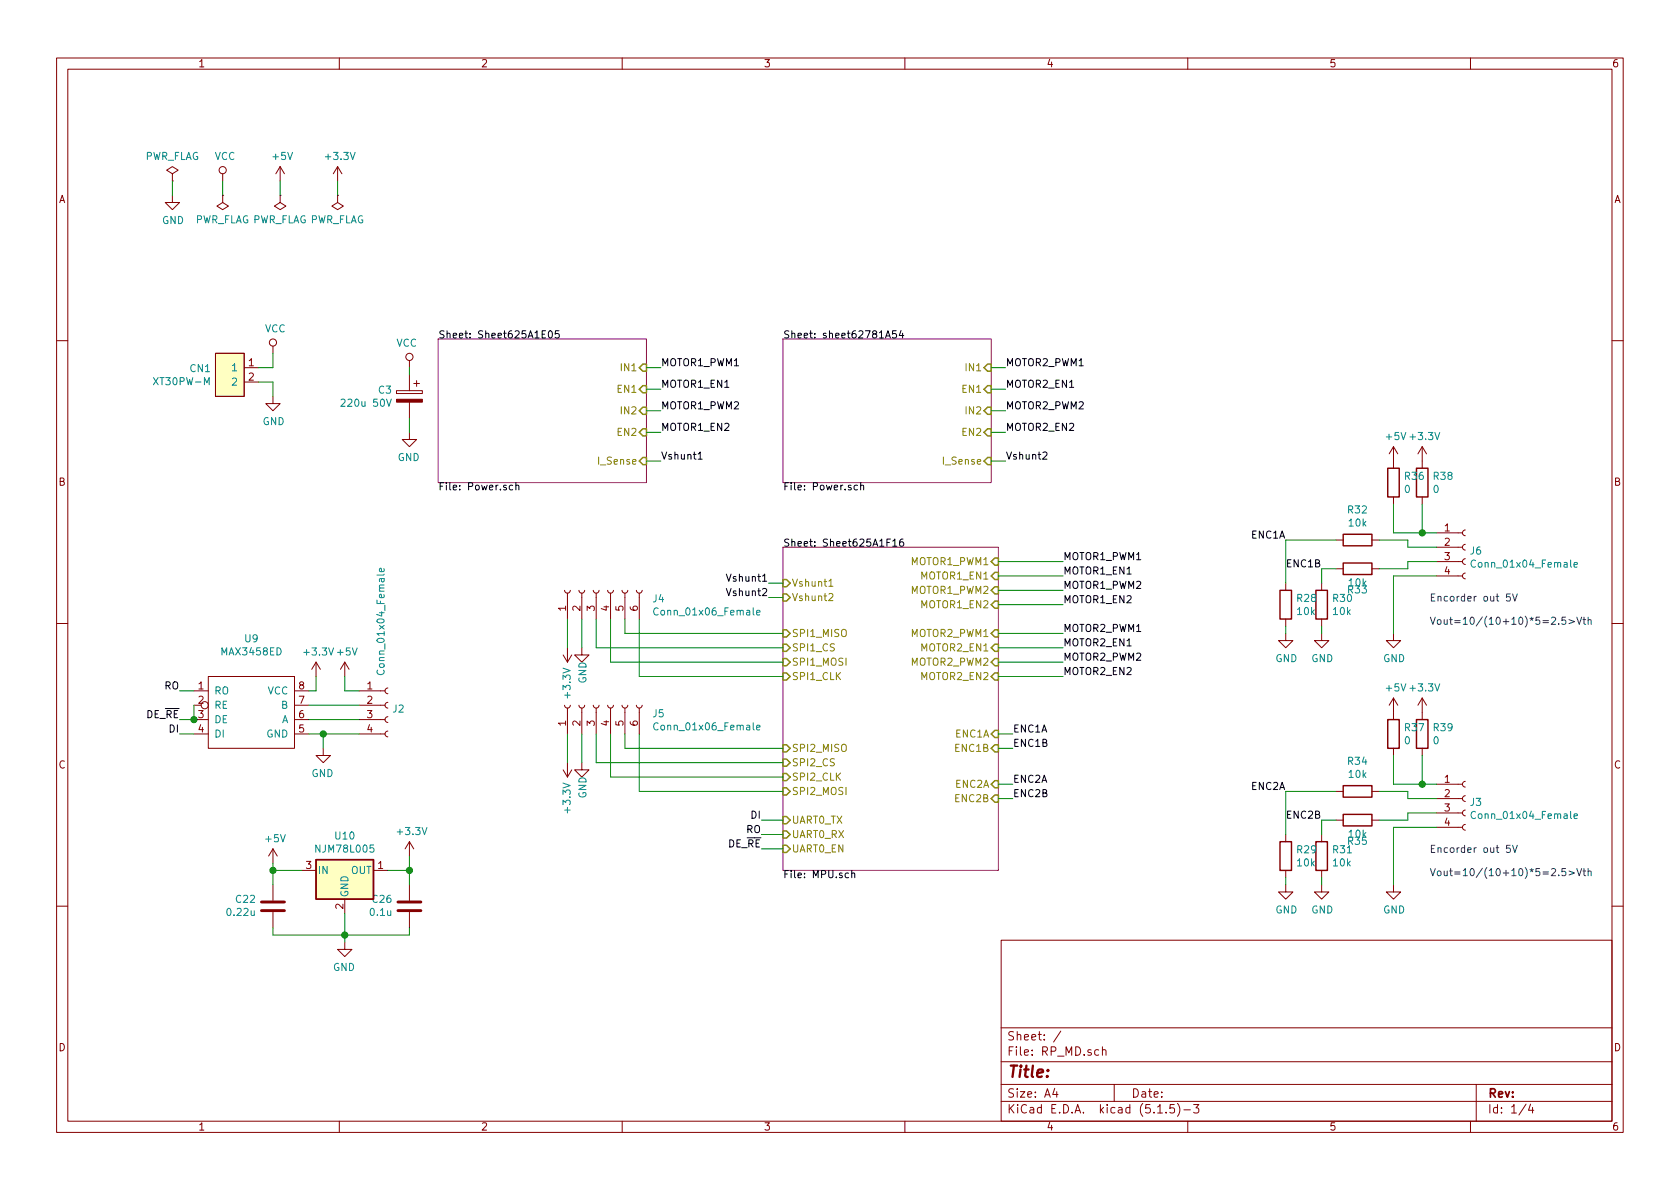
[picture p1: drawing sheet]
<svg xmlns="http://www.w3.org/2000/svg" width="297mm" height="210mm" viewBox="0 0 297 210" stroke-linecap="round" stroke-linejoin="round" font-family="sans-serif">
<g fill="none" stroke="#840000" stroke-width=".18">
<path d="M10 10.3h277v189.9h-277zM12 12.2h273v186.1h-273zM60 10.3v1.9M110 10.3v1.9M160 10.3v1.9M210 10.3v1.9M260 10.3v1.9M30.5 30.7l1-.6-1-.6-1 .6 1 .6v1.3M30.5 32h.1M30.5 34.5v1.3h1.2l-1.2 1.3-1.3-1.3h1.3M39.4 34.5v1.3l1 .6-1 .7-1-.7 1-.6M39.4 34.5h.1"/>
<path d="M39.4 30.7v1.3M49.5 34.5v1.3l1 .6-1 .7-1-.7 1-.6M49.5 34.5h.1M49.5 29.5l-.7 1.2M49.5 29.5v2.5M49.5 29.5l.8 1.2M59.7 34.5v1.3l1 .6-1 .7-1-.7 1-.6M59.7 34.5h.1M59.7 29.5l-.8 1.2M59.7 29.5v2.5M59.7 29.5l.8 1.2M10 60.2h2"/>
<path d="M38.1 62.5h5.1v7.6h-5.1zM43.2 65h2.5M43.2 67.6h2.5M48.3 70.1v1.3h1.2l-1.2 1.2-1.3-1.2h1.3M48.3 61.2v1.3M70.1 69.1h4.6v.5h-4.6zM72.4 76.4v1.3h-1.3l1.3 1.3 1.3-1.3h-1.3M72.4 63.7v1.3M72.4 66.3v2.8M72.4 71.1v2.8M73.2 67.8h1M73.7 67.3v1"/>
<path d="M246.4 79v3.8M246.4 79l-.8 1.3M246.4 79l.7 1.3M251.5 79l-.8 1.3M251.5 79v3.8M251.5 79l.7 1.3M285 60.2h2M236.2 95.5h1.3M242.6 95.5h1.2M246.4 87.9v1.2M251.5 87.9v1.2M254 99.3h4.6"/>
<path d="M254 96.8h4.6M254 94.2h4.6M259.1 98.8l-.3 .1-.2 .3 .1 .4 .4 .2M259.1 96.3l-.3 .1-.2 .3 .1 .4 .4 .2M259.1 93.7l-.3 .1-.2 .4 .1 .3 .4 .2M10 110.3h2M36.8 119.6h15.3v12.7h-15.3zM55.9 117.1l-.8 1.3M55.9 117.1v2.5M55.9 117.1l.7 1.3M61 117.1l-.8 1.3M61 117.1v2.5"/>
<path d="M61 117.1l.7 1.3M99.6 115.8l.7 1.3M99.8 104.4l.1 .3 .4 .2 .3-.1 .2-.4M100.3 104.9v4.6M100.3 114.5v2.6M101.1 115.8l-.8 1.3M102.4 104.4l.1 .3 .3 .2 .4-.1 .2-.4M102.9 114.5v1.3h1.2l-1.2 1.3-1.3-1.3h1.3M102.9 104.9v4.6M104.9 104.4l.1 .3 .3 .2 .4-.1 .2-.4M105.4 104.9v4.6M107.4 104.4l.1 .3 .4 .2 .4-.1 .2-.4"/>
<path d="M107.9 104.9v4.6M110 104.4l.1 .3 .3 .2 .4-.1 .2-.4M110.5 104.9v4.6M112.5 104.4l.1 .3 .4 .2 .3-.1 .2-.4M113 104.9v4.6M227.3 112v1.3h1.3l-1.3 1.2-1.2-1.2h1.2M227.3 103.1v1.3M227.3 109.5v1.2M233.7 112v1.3h1.2l-1.2 1.2-1.3-1.2h1.3M233.7 103.1v1.3M233.7 109.5v1.2M236.2 100.6h1.3"/>
<path d="M242.6 100.6h1.2M246.4 112v1.3h1.2l-1.2 1.2-1.3-1.2h1.3M254 101.8h4.6M259.1 101.3l-.3 .1-.2 .4 .1 .4 .4 .2M285 110.3h2M34.3 122.2h2.5M34.3 124.7h1.3M34.3 127.2h2.5M34.3 129.8h2.5M52.1 122.2h2.5M52.1 124.7h2.5M52.1 127.2h2.5"/>
<path d="M52.1 129.8h2.5M57.1 132.3v1.3h-1.2l1.2 1.3 1.3-1.3h-1.3M63.5 122.2h4.6M63.5 124.7h4.6M63.5 127.2h4.6M63.5 129.8h4.6M68.6 129.3l-.3 .1-.2 .3 .1 .4 .4 .2M68.6 126.7l-.3 .1-.2 .4 .1 .4 .4 .2M68.6 124.2l-.3 .1-.2 .3 .1 .4 .4 .2M68.6 121.7l-.3 .1-.2 .3 .1 .4 .4 .2M99.6 136.1l.7 1.3M99.8 124.7l.1 .3 .4 .2 .3-.1 .2-.4"/>
<path d="M100.3 125.2v4.6M100.3 134.9v2.5M101.1 136.1l-.8 1.3M102.4 124.7l.1 .3 .3 .2 .4-.1 .2-.4M102.9 134.9v1.2h1.2l-1.2 1.3-1.3-1.3h1.3M102.9 125.2v4.6M104.9 124.7l.1 .3 .3 .2 .4-.1 .2-.4M105.4 125.2v4.6M107.4 124.7l.1 .3 .4 .2 .4-.1 .2-.4M107.9 125.2v4.6M110 124.7l.1 .3 .3 .2 .4-.1 .2-.4M110.5 125.2v4.6"/>
<path d="M112.5 124.7l.1 .3 .4 .2 .3-.1 .2-.4M113 125.2v4.6M236.2 139.9h1.3M242.6 139.9h1.2M246.4 123.4v3.8M246.4 132.3v1.3M246.4 123.4l-.8 1.3M246.4 123.4l.7 1.3M251.5 123.4v3.8M251.5 132.3v1.3M251.5 123.4l-.8 1.3M251.5 123.4l.7 1.3"/>
<path d="M254 138.7h4.6M259.1 138.2l-.3 .1-.2 .3 .1 .4 .4 .2M48.3 150.1v2.5M48.3 156.5v2.8M48.3 150.1l-.8 1.3M48.3 150.1l.7 1.3M53.3 153.9h2.6M61 159v2.5M66 153.9h2.6M72.4 148.8v2.6M72.4 156.5v2.8M72.4 148.8l-.8 1.3"/>
<path d="M72.4 148.8l.8 1.3M227.3 156.5v1.2h1.3l-1.3 1.3-1.2-1.3h1.2M227.3 147.6v1.2M227.3 153.9v1.3M233.7 156.5v1.2h1.2l-1.2 1.3-1.3-1.3h1.3M233.7 147.6v1.2M233.7 153.9v1.3M236.2 145h1.3M242.6 145h1.2M246.4 156.5v1.2h1.2l-1.2 1.3-1.3-1.3h1.3M254 146.3h4.6M254 143.8h4.6"/>
<path d="M254 141.2h4.6M259.1 145.8l-.3 .1-.2 .3 .1 .4 .4 .2M259.1 143.3l-.3 .1-.2 .3 .1 .4 .4 .2M259.1 140.7l-.3 .1-.2 .3 .1 .4 .4 .2M10 160.2h2M48.3 161.3v2.8M61 166.6v1.3h-1.3l1.3 1.3 1.2-1.3h-1.2M72.4 161.3v2.8M177 166.3h108v32h-108zM285 160.2h2M60 198.3v1.9M110 198.3v1.9"/>
<path d="M160 198.3v1.9M177 194.8h108M177 191.8h108M177 187.8h108M177 181.8h108M186.5 192.5l-.4 1h1M186.8 193v1M187.6 182.3l-1.3 2M194.3 185.7l-.5-.1-.3 .3 .1 .6 .2 .1 .5-.1M194.9 185.7h.1a.37 .37 0 0 1 .6 .1v.8M194.9 185.1v1.5M197 191.8v3"/>
<path d="M204.7 196.8h.8M206.2 196.7v.1M207.6 195.3h-.7l-.1 .7 .2-.1 .5 .1 .2 .2-.1 .5-.2 .1-.6-.1M208.2 195.1a1.71 1.71 0 0 1 0 2.3M209.3 196.3h1.2M210 198.3v1.9M211 195.3h1l-.5 .6 .4 .1v.7l-.2 .1-.7-.1M260 198.3v1.9M261 191.8v6.5M269.8 195.2l-1.2 2M270.6 195.2l-.3 1.1h.9M271 195.8v1"/>
<circle cx="39.4" cy="30.1" r=".63"/>
<circle cx="48.3" cy="60.6" r=".63"/>
<circle cx="72.4" cy="63.1" r=".63"/>
<circle cx="36.2" cy="124.7" r=".63"/>
</g>
<path d="M77.5 59.9h36.8v25.4h-36.8zM138.4 59.9h36.9v25.4h-36.9zM138.4 96.8h38.1v57.1h-38.1z" fill="none" stroke="#840084" stroke-width=".18"/>
<g fill="none" stroke="#000" stroke-width=".18">
<path d="M97.1 58.6l.2-.1a.69 .69 0 0 1 .4 .6 .69 .69 0 0 1-.4 .7 .83 .83 0 0 1-.2-1.2zM98.8 58.5h-.6l-.1 .6 .2-.1 .5 .1v.5l-.2 .2-.5-.2M156.6 59.8l.4-1.3 .4 1.3M156.7 59.4h.6M158.4 58.5h-.6v.6l.5-.1 .2 .2v.3l-.2 .3-.5-.2M159.3 58.4l-.3 .9h.8M159.6 58.9v.9M90.7 85.8h-.4l-.3 .2 .2 .6h.5M91.2 85.9l.2-.1h.3v.8M91.2 85.4v1.2M123.4 80.3l.4-.4v1.3M123.4 81.2h.8"/>
<path d="M151.6 85.8h-.3l-.3 .2 .1 .6h.5M152.2 85.9l.1-.1h.4v.8M152.2 85.4v1.2M157.4 95.3h-.6v1.3M157.8 95.7l.4-.4v1.3M157.8 96.6h.8M159.7 95.3l-.5 .1-.1 .5v.6l.2 .1 .4-.1 .1-.1-.1-.5-.4-.1-.2 .3M184.4 80.1l.5-.2 .2 .4v.2l-.8 .7h.8M150 154.4h-.3l-.3 .2 .2 .6h.4M150.6 154.5l.2-.1h.3v.8M150.6 153.9v1.3"/>
</g>
<path d="M146.6 102.8l.3-.4v1.3M146.6 105.1l.4-.2 .3 .4-.1 .2-.7 .7h.8M146.6 103.7h.7" fill="none" stroke="#848400" stroke-width=".18"/>
<g fill="none" stroke="#848400" stroke-width=".25">
<path d="M113.7 64.4h.6v1.3h-.6l-.7-.7zM113.7 68.2h.6v1.3h-.6l-.7-.7zM113.7 72h.6v1.3h-.6l-.7-.7zM113.7 75.8h.6v1.3h-.6l-.7-.7zM174.6 64.4h.7v1.3h-.7l-.6-.7zM174.6 68.2h.7v1.3h-.7l-.6-.7zM174.6 72h.7v1.3h-.7l-.6-.7zM174.6 75.8h.7v1.3h-.7l-.6-.7zM113.7 80.9h.6v1.3h-.6l-.7-.7zM174.6 80.9h.7v1.3h-.7l-.6-.7zM175.9 98.7h.6v1.2h-.6l-.6-.6zM138.4 102.5h.7l.6 .6-.6 .7h-.7z"/>
<path d="M138.4 105h.7l.6 .7-.6 .6h-.7zM138.4 111.4h.7l.6 .6-.6 .6h-.7zM138.4 113.9h.7l.6 .6-.6 .7h-.7zM138.4 116.5h.7l.6 .6-.6 .6h-.7zM138.4 119h.7l.6 .6-.6 .7h-.7zM175.3 101.8l.6-.6h.6v1.3h-.6zM175.3 114.5l.6-.6h.6v1.3h-.6zM175.3 106.9l.6-.6h.6v1.3h-.6zM175.3 117.1l.6-.6h.6v1.2h-.6zM175.9 111.4h.6v1.2h-.6l-.6-.6zM175.9 103.8h.6v1.2h-.6l-.6-.6zM175.9 119h.6v1.3h-.6l-.6-.7z"/>
<path d="M138.4 131.7h.7l.6 .6-.6 .7h-.7zM138.4 134.2h.7l.6 .7-.6 .6h-.7zM138.4 136.8h.7l.6 .6-.6 .6h-.7zM138.4 139.3h.7l.6 .6-.6 .7h-.7zM175.3 129.8l.6-.6h.6v1.2h-.6zM175.9 131.7h.6v1.3h-.6l-.6-.7zM175.9 138h.6v1.3h-.6l-.6-.6zM138.4 144.4h.7l.6 .6-.6 .7h-.7zM138.4 146.9h.7l.6 .7-.6 .6h-.7zM138.4 149.5h.7l.6 .6-.6 .6h-.7zM175.3 141.2l.6-.6h.6v1.3h-.6z"/>
</g>
<path d="M70.1 70.6h4.6v.5h-4.6z" fill="#840000" stroke="#840000" stroke-width=".18"/>
<path d="M60.3 70.7l.5-.1 .2 .3v.2l-.8 .8h.8M68.4 70.6l.4 1.3 .4-1.3M260.9 99.2a.6 .6 0 0 0-.8 .4 .6 .6 0 0 0 .6 .7l.2-.1M278.3 99.9l.6-.1-.1-.3h-.3l-.2 .1 .1 .6h.4M66.8 118.5a.6 .6 0 0 0 .4 .8 .6 .6 0 0 0 .7-.6l-.1-.2M67.9 100.6v.3l-.2 .2-.6-.1v-.4l.3-.1 .1 .6M116.4 107.6a.6 .6 0 0 0-.9 .4 .6 .6 0 0 0 .6 .8l.3-.2M133.8 108.3l.6-.1-.1-.2-.3-.1-.2 .2v.6h.5M116.4 127.9a.6 .6 0 0 0-.9 .5 .6 .6 0 0 0 .6 .7l.3-.1M133.8 128.6l.6-.1-.1-.2-.3-.1-.2 .2v.6h.5M260.9 143.6a.6 .6 0 0 0-.8 .4 .6 .6 0 0 0 .6 .7l.2-.1M278.3 144.3l.6-.1-.1-.2-.3-.1-.2 .2 .1 .6h.4" fill="none" stroke="#008484" stroke-width=".18"/>
<g fill="none" stroke="#840000" stroke-width=".25">
<path d="M237.5 99.6h5.1v2h-5.1zM237.5 94.5h5.1v2h-5.1zM245.4 82.8h2v5.1h-2zM250.4 82.8h2.1v5.1h-2.1zM226.3 104.4h2v5.1h-2zM232.7 104.4h2v5.1h-2zM237.5 138.9h5.1v2.1h-5.1zM245.4 127.2h2v5.1h-2zM250.4 127.2h2.1v5.1h-2.1zM55.9 152h10.1v7h-10.1zM226.3 148.8h2v5.1h-2zM232.7 148.8h2v5.1h-2z"/>
<path d="M237.5 144h5.1v2h-5.1z"/>
</g>
<path d="M46.2 159.5h4.1M70.4 159.5h4M46.2 161h4.1M70.4 161h4" fill="none" stroke="#840000" stroke-width=".51"/>
<g fill="#ffffc2" stroke="#ffffc2" stroke-width=".18">
<path d="M38.1 62.5h5.1v7.6h-5.1z"/>
<path d="M55.9 152h10.1v7h-10.1z"/>
</g>
<g fill="none" stroke="#008400" stroke-width=".18">
<path d="M30.5 32v2.5M39.4 32v2.5M49.5 32v2.5M59.7 32v2.5M45.7 67.6h2.6v2.5M48.3 62.5v2.5h-2.6M72.4 65v1.3M72.4 73.9v2.5M114.3 65h2.5M114.3 68.8h2.5M114.3 72.6h2.5M114.3 76.4h2.5"/>
<path d="M175.3 65h2.5M175.3 68.8h2.5M175.3 72.6h2.5M175.3 76.4h2.5M114.3 81.5h2.5M175.3 81.5h2.5M176.5 99.3h11.5M236.2 95.5h-8.9v7.6M243.8 95.5h5.1v1.3h5.1M246.4 89.1v5.1h7.6M251.5 89.1v5.1M254 99.3h-5.1v1.3h-5.1"/>
<path d="M55.9 119.6v2.6h-1.3M61 119.6v2.6h2.5M100.3 109.5v5M102.9 109.5v5M105.4 109.5v5h33M107.9 109.5v7.6h30.5M110.5 109.5v2.5h27.9M113 109.5v10.1h25.4M135.9 105.7h2.5M135.9 103.1h2.5M176.5 101.8h11.5M176.5 119.6h11.5"/>
<path d="M176.5 112h11.5M176.5 114.5h11.5M176.5 104.4h11.5M176.5 106.9h11.5M176.5 117.1h11.5M227.3 110.7v1.3M233.7 110.7v1.3M236.2 100.6h-2.5v2.5M254 101.8h-7.6v10.2M31.7 122.2h2.6M31.7 129.8h2.6M34.3 124.7v2.5h-2.6"/>
<path d="M54.6 129.8h8.9M54.6 127.2h8.9M54.6 124.7h8.9M57.1 129.8v2.5M100.3 129.8v5.1M102.9 129.8v5.1M105.4 129.8v5.1h33M107.9 129.8v7.6h30.5M110.5 129.8v2.5h27.9M113 129.8v10.1h25.4M176.5 138.7h2.6M176.5 129.8h2.6"/>
<path d="M176.5 132.3h2.6M236.2 139.9h-8.9v7.7M243.8 139.9h5.1v1.3h5.1M246.4 133.6v5.1h7.6M251.5 133.6v5.1M48.3 153.9h5M48.3 152.6v3.9M68.6 153.9h3.8M72.4 151.4v5.1M134.6 150.1h3.8M134.6 147.6h3.8M134.6 145h3.8"/>
<path d="M176.5 141.2h2.6M227.3 155.2v1.3M233.7 155.2v1.3M236.2 145h-2.5v2.6M254 146.3h-7.6v10.2M254 143.8h-5.1v1.2h-5.1M48.3 164.1v1.2h24.1v-1.2M61 161.5v5.1"/>
</g>
<g fill="none" stroke="#0000c2" stroke-width=".18">
<path d="M267 105h-.6l-.1 .6 .2-.1 .5 .1v.6l-.2 .1-.5-.1M267.4 105l.4 1.3 .5-1.3M275.6 110.3v.1M276.8 109.1h-.6l-.1 .6 .2-.1 .5 .1v.6l-.2 .1-.5-.1M277.4 109.6l1 .3-1 .4M278.8 109.1l.4 1.3 .5-1.3M279.9 109.6h.5M280.1 109.1v1.1l.3 .2M280.8 109.7l.2-.1h.3v.8M280.8 109.1v1.3M267 149.5h-.6l-.1 .6 .2-.1h.5v.6l-.2 .1-.5-.1M267.4 149.5l.4 1.2 .5-1.2"/>
<path d="M275.6 154.7v.2M276.8 153.6h-.6l-.1 .6 .2-.1 .5 .1v.5l-.2 .2-.5-.2M277.4 154l1 .4-1 .3M278.8 153.6l.4 1.3 .5-1.3M279.9 154h.5M280.1 153.6v1.1l.3 .2M280.8 154.1l.2-.1 .3 .1v.8M280.8 153.6v1.3"/>
</g>
<g fill="#008400" stroke="#008400" stroke-width=".25">
<circle cx="48.3" cy="153.9" r=".51"/>
<circle cx="61" cy="165.3" r=".51"/>
<circle cx="34.3" cy="127.2" r=".51"/>
<circle cx="57.2" cy="129.8" r=".51"/>
<circle cx="251.5" cy="138.7" r=".51"/>
<circle cx="72.4" cy="153.9" r=".51"/>
<circle cx="251.5" cy="94.2" r=".51"/>
</g>
<text font-size="2.8" fill="#840000" x="178" y="190.5">Title:</text>
<g font-size="2.1" fill="#840000">
<text x="178" y="184">Sheet: /</text>
<text x="178" y="186.7">File: RP_MD.sch</text>
<text x="178" y="196.9">KiCad E.D.A. kicad (5.1.5)-3</text>
<text x="178" y="194.1">Size: A4</text>
<text x="200" y="194.1">Date:</text>
<text x="263" y="194.1">Rev:</text>
<text x="263" y="196.9">Id: 1/4</text>
</g>
<g font-size="1.8" fill="#840000">
<text x="35" y="11.9">1</text>
<text x="85" y="11.9">2</text>
<text x="135" y="11.9">3</text>
<text x="185" y="11.9">4</text>
<text x="235" y="11.9">5</text>
<text x="285" y="11.9">6</text>
<text x="10.4" y="35.9">A</text>
<text x="285.4" y="35.9">A</text>
<text x="44" y="64.8">1</text>
<text x="44" y="67.3">2</text>
<text x="10.4" y="85.9">B</text>
<text x="285.4" y="85.9">B</text>
<text x="255.4" y="94">1</text>
<text x="255.4" y="96.5">2</text>
<text x="255.4" y="99.1">3</text>
<text x="255.4" y="101.6">4</text>
<text x="100.1" y="108" transform="rotate(-90 100.1 108)">1</text>
<text x="102.6" y="108" transform="rotate(-90 102.6 108)">2</text>
<text x="105.2" y="108" transform="rotate(-90 105.2 108)">3</text>
<text x="107.7" y="108" transform="rotate(-90 107.7 108)">4</text>
<text x="110.2" y="108" transform="rotate(-90 110.2 108)">5</text>
<text x="112.8" y="108" transform="rotate(-90 112.8 108)">6</text>
<text x="35.1" y="121.9">1</text>
<text x="35.1" y="124.5">2</text>
<text x="52.9" y="124.5">7</text>
<text x="52.9" y="121.9">8</text>
<text x="64.9" y="121.9">1</text>
<text x="64.9" y="124.5">2</text>
<text x="35.1" y="127">3</text>
<text x="35.1" y="129.5">4</text>
<text x="52.9" y="129.5">5</text>
<text x="52.9" y="127">6</text>
<text x="64.9" y="127">3</text>
<text x="64.9" y="129.5">4</text>
<text x="100.1" y="128.4" transform="rotate(-90 100.1 128.4)">1</text>
<text x="102.6" y="128.4" transform="rotate(-90 102.6 128.4)">2</text>
<text x="105.2" y="128.4" transform="rotate(-90 105.2 128.4)">3</text>
<text x="107.7" y="128.4" transform="rotate(-90 107.7 128.4)">4</text>
<text x="110.2" y="128.4" transform="rotate(-90 110.2 128.4)">5</text>
<text x="112.8" y="128.4" transform="rotate(-90 112.8 128.4)">6</text>
<text x="10.4" y="135.9">C</text>
<text x="285.4" y="135.9">C</text>
<text x="255.4" y="138.4">1</text>
<text x="255.4" y="141">2</text>
<text x="255.4" y="143.5">3</text>
<text x="255.4" y="146">4</text>
<text x="54.1" y="153.7">3</text>
<text x="66.8" y="153.7">1</text>
<text x="60.7" y="160.8" transform="rotate(-90 60.7 160.8)">2</text>
<text x="10.4" y="185.9">D</text>
<text x="285.4" y="185.9">D</text>
<text x="35" y="199.9">1</text>
<text x="85" y="199.9">2</text>
<text x="135" y="199.9">3</text>
<text x="185" y="199.9">4</text>
<text x="235" y="199.9">5</text>
<text x="285" y="199.9">6</text>
</g>
<g font-size="1.8" fill="#008484">
<text x="25.5" y="28.3">PWR_FLAG</text>
<text x="37.9" y="28.3">VCC</text>
<text x="48.3" y="28.3">+5V</text>
<text x="57.7" y="28.3">+3.3V</text>
<text x="28.7" y="39.6">GND</text>
<text x="34.4" y="39.5">PWR_FLAG PWR_FLAG PWR_FLAG</text>
<text x="46.8" y="58.8">VCC</text>
<text x="33.7" y="65.8">CN1</text>
<text x="41.2" y="65.7">1</text>
<text x="70.1" y="61.3">VCC</text>
<text x="27.6" y="68.1">XT30PW-M</text>
<text x="41.2" y="68.2">2</text>
<text x="60.9" y="71.9">220u 50V</text>
<text x="67" y="69.6">C3</text>
<text x="46.4" y="75.2">GND</text>
<text x="245.2" y="77.8">+5V +3.3V</text>
<text x="70.3" y="81.5">GND</text>
<text x="248.4" y="87.2">0</text>
<text x="248.4" y="84.9">R36</text>
<text x="253.4" y="87.2">0</text>
<text x="253.5" y="84.9">R38</text>
<text x="238.4" y="90.8">R32</text>
<text x="238.6" y="93.1">10k</text>
<text x="260" y="98.1">J6</text>
<text x="260.8" y="100.4">Conn_01x04_Female</text>
<text x="115.5" y="106.5">J4</text>
<text x="229.4" y="106.4">R28</text>
<text x="235.7" y="106.4">R30</text>
<text x="238.4" y="104.9">R33</text>
<text x="238.6" y="103.7">10k</text>
<text x="43.3" y="113.6">U9</text>
<text x="116.3" y="108.8">Conn_01x06_Female</text>
<text x="229.4" y="108.8">10k</text>
<text x="235.8" y="108.8">10k</text>
<text x="39.3" y="115.9">MAX3458ED</text>
<text x="53.9" y="115.9">+3.3V +5V</text>
<text x="68" y="118.6" transform="rotate(-90 68 118.6)">Conn_01x04_Female</text>
<text x="225.5" y="117.1">GND</text>
<text x="231.9" y="117.1">GND</text>
<text x="244.6" y="117.1">GND</text>
<text x="37.8" y="122.8">RO</text>
<text x="37.8" y="125.3">RE</text>
<text x="47.3" y="122.8">VCC</text>
<text x="49.8" y="125.3">B</text>
<text x="100.9" y="123.2" transform="rotate(-90 100.9 123.2)">+3.3V</text>
<text x="103.7" y="120.9" transform="rotate(-90 103.7 120.9)">GND</text>
<text x="245.2" y="122.3">+5V +3.3V</text>
<text x="37.8" y="127.9">DE</text>
<text x="37.8" y="130.4">DI</text>
<text x="47.1" y="130.4">GND</text>
<text x="49.8" y="127.9">A</text>
<text x="69.5" y="126">J2</text>
<text x="115.5" y="126.8">J5</text>
<text x="116.3" y="129.2">Conn_01x06_Female</text>
<text x="248.4" y="131.6">0</text>
<text x="248.4" y="129.3">R37</text>
<text x="253.4" y="131.6">0</text>
<text x="253.5" y="129.3">R39</text>
<text x="55.1" y="137.4">GND</text>
<text x="238.4" y="135.2">R34</text>
<text x="238.6" y="137.6">10k</text>
<text x="100.9" y="143.6" transform="rotate(-90 100.9 143.6)">+3.3V</text>
<text x="103.7" y="141.2" transform="rotate(-90 103.7 141.2)">GND</text>
<text x="260" y="142.5">J3</text>
<text x="47" y="148.9">+5V</text>
<text x="59.3" y="148.5">U10</text>
<text x="70.4" y="147.7">+3.3V</text>
<text x="238.4" y="149.4">R35</text>
<text x="238.6" y="148.1">10k</text>
<text x="260.8" y="144.8">Conn_01x04_Female</text>
<text x="56.1" y="150.8">NJM78L005</text>
<text x="56.1" y="154.6">IN</text>
<text x="62.1" y="154.6">OUT</text>
<text x="229.4" y="150.9">R29</text>
<text x="229.4" y="153.2">10k</text>
<text x="235.7" y="150.9">R31</text>
<text x="235.8" y="153.2">10k</text>
<text x="40.3" y="162">0.22u</text>
<text x="41.8" y="159.7">C22</text>
<text x="61.6" y="158.7" transform="rotate(-90 61.6 158.7)">GND</text>
<text x="65.6" y="162">0.1u</text>
<text x="65.9" y="159.7">C26</text>
<text x="225.5" y="161.5">GND</text>
<text x="231.9" y="161.5">GND</text>
<text x="244.6" y="161.5">GND</text>
<text x="58.9" y="171.7">GND</text>
</g>
<g font-size="1.8">
<text x="77.5" y="59.8">Sheet: Sheet625A1E05</text>
<text x="138.4" y="59.8">Sheet: sheet62781A54</text>
<text x="116.8" y="64.8">MOTOR1_PWM1</text>
<text x="177.8" y="64.8">MOTOR2_PWM1</text>
<text x="116.8" y="68.6">MOTOR1_EN1</text>
<text x="177.8" y="68.6">MOTOR2_EN1</text>
<text x="116.8" y="72.4">MOTOR1_PWM2</text>
<text x="116.8" y="76.2">MOTOR1_EN2</text>
<text x="177.8" y="76.2">MOTOR2_EN2</text>
<text x="177.8" y="72.4">MOTOR2_PWM2</text>
<text x="116.8" y="81.3">Vshunt1</text>
<text x="177.8" y="81.3">Vshunt2</text>
<text x="77.5" y="86.7">File: Power.sch</text>
<text x="138.4" y="86.7">File: Power.sch</text>
<text x="221.3" y="95.2">ENC1A</text>
<text x="138.4" y="96.7">Sheet: Sheet625A1F16</text>
<text x="188" y="99.1">MOTOR1_PWM1</text>
<text x="188" y="101.6">MOTOR1_EN1</text>
<text x="227.7" y="100.3">ENC1B</text>
<text x="128.9" y="102.9">Vshunt1</text>
<text x="128.9" y="105.4">Vshunt2</text>
<text x="188" y="104.1">MOTOR1_PWM2</text>
<text x="188" y="106.7">MOTOR1_EN2</text>
<text x="188" y="111.8">MOTOR2_PWM1</text>
<text x="188" y="114.3">MOTOR2_EN1</text>
<text x="188" y="119.4">MOTOR2_EN2</text>
<text x="188" y="116.8">MOTOR2_PWM2</text>
<text x="29.1" y="121.9">RO</text>
<text x="25.9" y="127">DE_RE</text>
<text x="30" y="129.5">DI</text>
<text x="179.1" y="129.5">ENC1A</text>
<text x="179.1" y="132.1">ENC1B</text>
<text x="179.1" y="141">ENC2B</text>
<text x="179.1" y="138.4">ENC2A</text>
<text x="221.3" y="139.7">ENC2A</text>
<text x="128.7" y="149.9">DE_RE</text>
<text x="132" y="147.3">RO</text>
<text x="132.8" y="144.8">DI</text>
<text x="227.7" y="144.8">ENC2B</text>
<text x="138.4" y="155.3">File: MPU.sch</text>
</g>
<g font-size="1.8" fill="#848400">
<text x="110" y="65.7">IN1</text>
<text x="171" y="65.7">IN1</text>
<text x="109.3" y="69.5">EN1</text>
<text x="170.3" y="69.5">EN1</text>
<text x="109.3" y="77.1">EN2</text>
<text x="110" y="73.3">IN2</text>
<text x="170.3" y="77.1">EN2</text>
<text x="171" y="73.3">IN2</text>
<text x="106.1" y="82.2">I_Sense</text>
<text x="167.1" y="82.2">I_Sense</text>
<text x="161.1" y="99.9">MOTOR1_PWM1</text>
<text x="140" y="103.8">Vshunt1</text>
<text x="140" y="106.3">Vshunt2</text>
<text x="161.1" y="105">MOTOR1_PWM2</text>
<text x="163" y="102.5">MOTOR1_EN1</text>
<text x="163" y="107.6">MOTOR1_EN2</text>
<text x="140" y="112.6">SPI1_MISO</text>
<text x="161.1" y="112.6">MOTOR2_PWM1</text>
<text x="140" y="115.2">SPI1_CS</text>
<text x="140" y="117.7">SPI1_MOSI</text>
<text x="161.1" y="117.7">MOTOR2_PWM2</text>
<text x="163" y="115.2">MOTOR2_EN1</text>
<text x="140" y="120.3">SPI1_CLK</text>
<text x="163" y="120.3">MOTOR2_EN2</text>
<text x="169" y="130.4">ENC1A</text>
<text x="140" y="133">SPI2_MISO</text>
<text x="140" y="135.5">SPI2_CS</text>
<text x="169" y="133">ENC1B</text>
<text x="140" y="138">SPI2_CLK</text>
<text x="140" y="140.6">SPI2_MOSI</text>
<text x="169" y="139.3">ENC2A</text>
<text x="169" y="141.9">ENC2B</text>
<text x="140" y="145.7">UART0_TX</text>
<text x="140" y="148.2">UART0_RX</text>
<text x="140" y="150.7">UART0_EN</text>
</g>
<g font-size="1.8" fill="#0000c2">
<text x="252.7" y="106.4">Encorder out 5V</text>
<text x="252.7" y="110.5">Vout=10/(10+10)*5=2.5&gt;Vth</text>
<text x="252.7" y="150.8">Encorder out 5V</text>
<text x="252.7" y="154.9">Vout=10/(10+10)*5=2.5&gt;Vth</text>
</g>
</svg>
